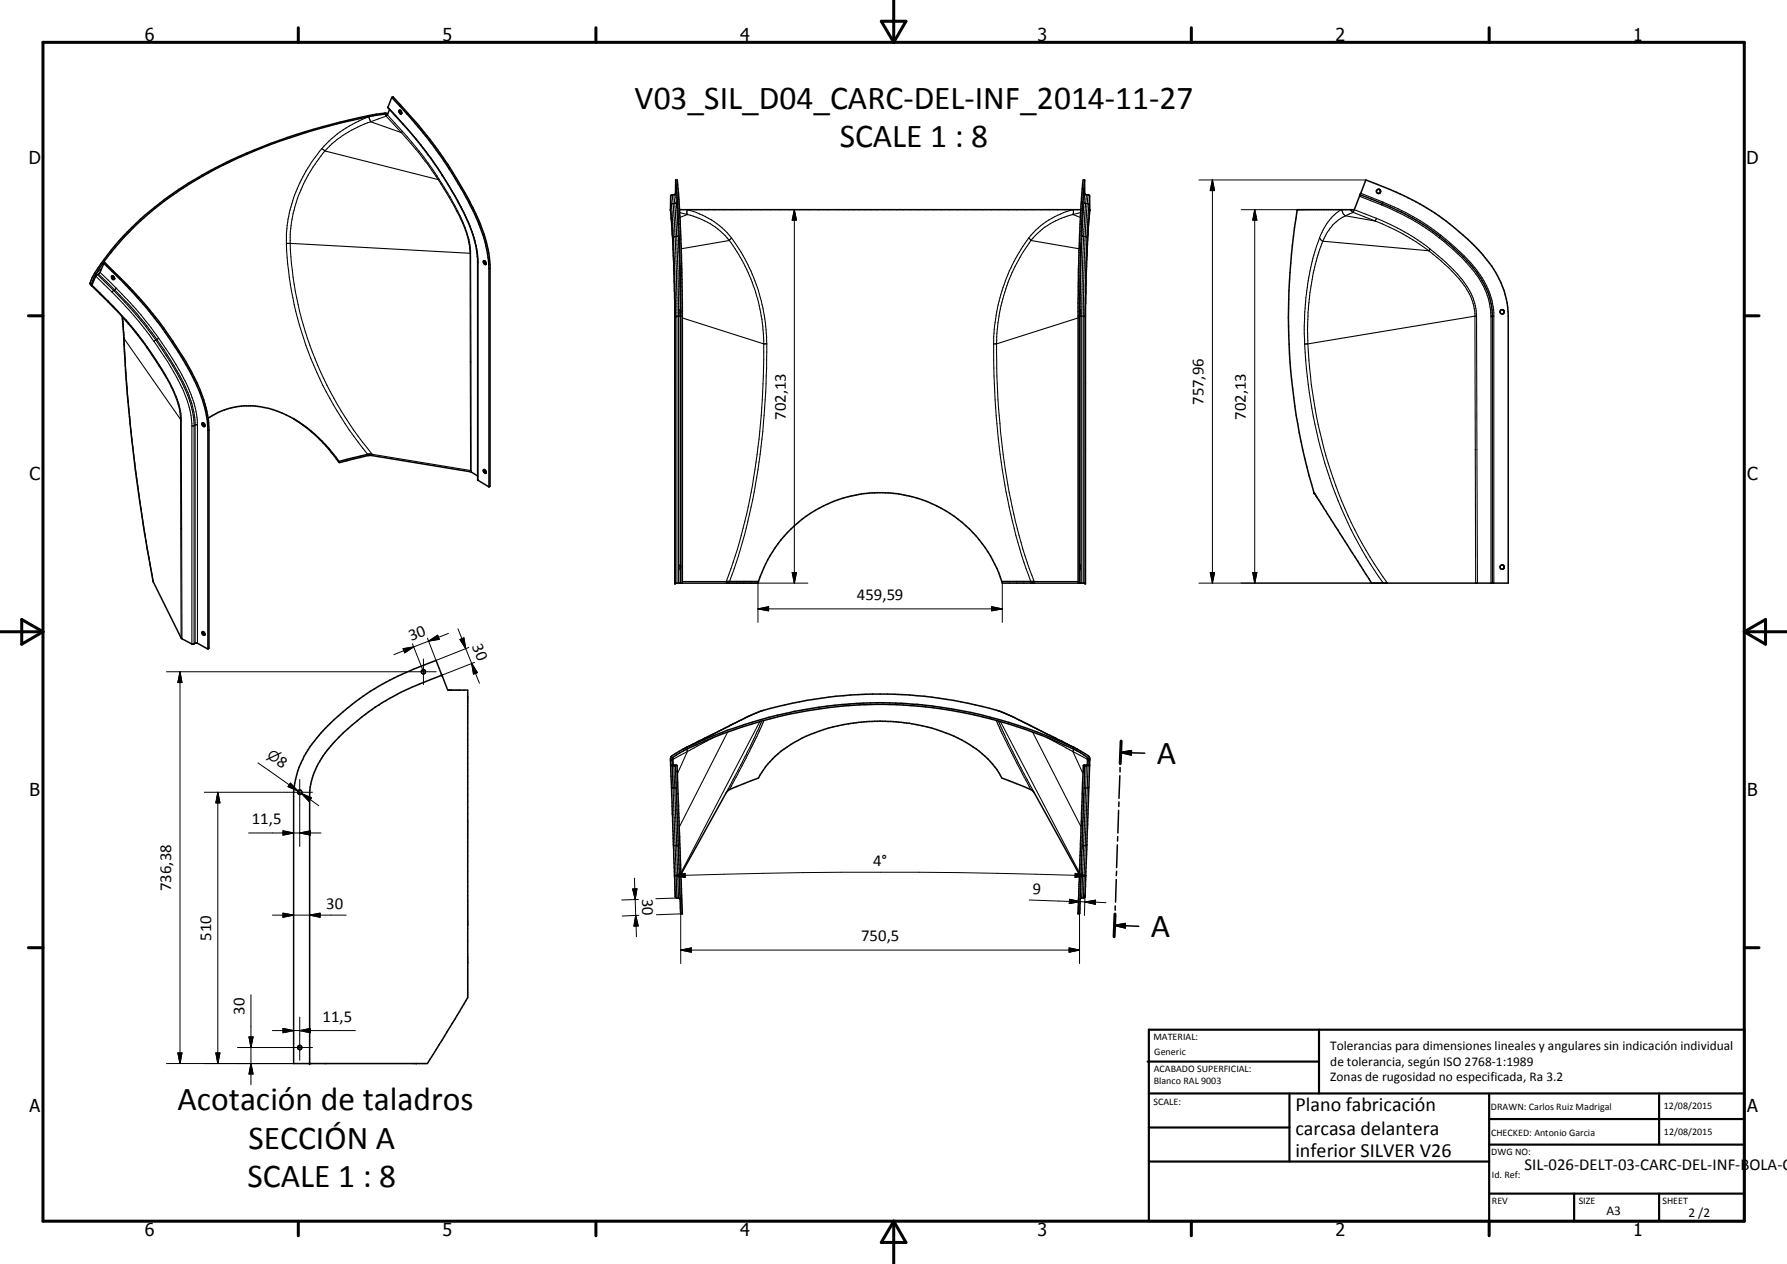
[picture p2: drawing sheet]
<svg xmlns="http://www.w3.org/2000/svg" width="420mm" height="297mm" viewBox="0 0 420 297" stroke-linecap="round" stroke-linejoin="round" font-family="sans-serif">
<g fill="none" stroke="#000" stroke-width=".35">
<path d="M91.2 26.8l-.4-.2a6.8 6.8 0 0 0-3.3 .4 135.4 135.4 0 0 0-41 14.8 67.4 67.4 0 0 0-24.9 23.5l-.4 1.2 .4 .7a92.5 92.5 0 0 1 13 14.5l4.5 7.1M91.6 25.7l-.5 1.3-.2-.1a3.5 3.5 0 0 0-2.3 .2 148.4 148.4 0 0 0-27.3 7.8 87.8 87.8 0 0 0-32.2 20.9 41.8 41.8 0 0 0-7.3 10.2l-.2 .5 .1 .2M92.1 22.9l-.9 2.4 4.8 5.2 4.1 5.1a91.5 91.5 0 0 1 6.9 10.5l2 3.8a28.7 28.7 0 0 1 3.3 10.9v52l2.7 1.6M92.1 22.9l.3-.2a100.5 100.5 0 0 1 20.8 30.6 28.7 28.7 0 0 1 2 8.8v52.2l-.2 .1M92.1 22.9a98.1 98.1 0 0 1 20.8 30.6 27.6 27.6 0 0 1 2.1 9.6v51.3M93.9 25.9a.47 .47 0 0 1 .5 .3 .47 .47 0 0 1-.2 .6l-.4-.5zM94.1 25.9l.4 .7M158.9 42.3h.3l.5 5.1 .6 18.2 .1 71.4M158.9 42.3l.6 9.7 .6 19.2v65.8M158.9 42.3l-.1 3.1-.2 .4h-.7l-.2 .3-.1 3.2 .7 8.7 .4 12.7v66.3h19.5a30 30 0 0 1 28.7-21.2 30 30 0 0 1 28.8 21.2h19.5v-65.2l.4-13.3 .6-9.2v-3.3l-.2-.2h-.7l-.3-.4v-3.1M159 44.5v1zM159.8 49.3h94.3"/>
<path d="M254.9 44.5v1M255 42.3h-.3l-.4 4.2-.7 16.7-.1 73.8M255 42.3l-.7 9.7-.4 13.6-.1 71.4M305 49.3h13.4l2.7-7a64.3 64.3 0 0 1 20.9 11.2 37.4 37.4 0 0 1 10.9 13l.7 1.8 .8 2.9 .2 3.1v62.7h-32.1l-13.4-20.9a135.5 135.5 0 0 1-6.2-41.5 160.6 160.6 0 0 1 2.1-25.3zM319.8 45.8h.1M319.8 45.8a63.5 63.5 0 0 1 18.8 9.8 41 41 0 0 1 9.9 10.4 16.3 16.3 0 0 1 2.4 8.3v62.7M324.2 44.5h.2M324.4 44.5l.2 .3M324.4 44.6l-.4-.1-.4 .3a.5 .5 0 0 0 .2 .6 .5 .5 0 0 0 .6-.1l.2-.4M324.4 44.6l.2 .3M324.6 44.8l-.1 .5-.3 .2M21.2 66.6v.1"/>
<path d="M24.4 61.9l-.9 2.1-.9 .8-1 2.2-.4-.3M24.4 61.9l.3-.2a101.3 101.3 0 0 1 15.9 18.5l2.3 3.5a39 39 0 0 1 6.2 15.6v53l-.2 .2M24.4 61.9a94.2 94.2 0 0 1 22 28.9l1.8 5.1a19.3 19.3 0 0 1 .7 5.3v51.3M26.2 64.9l.3-.1 .4 .4a.33 .33 0 0 1-.1 .5 .33 .33 0 0 1-.5-.3zM26.5 64.8l.1 .5 .4 .2M26.8 65.3l.2 .2M28.7 74.4l.1 .6a451.6 451.6 0 0 0 3.3 37.3l1.9 13 2.1 11.5 6.6 13.2 2.7 1.4 .6-.3 .4 .1 2.5 1.3M113.7 61.3a.52 .52 0 0 1 .5 .3 .52 .52 0 0 1-.1 .6 .63 .63 0 0 1-.4-.9zM113.9 61.3l.1 .4 .3 .3M160 72.8v1M160 72.8v.9M253.9 72.8v1"/>
<path d="M353.2 72.8l.4 .2v.6M353.5 73.7l-.3 .1M353.6 73.1a.5 .5 0 0 0-.7-.3 .5 .5 0 0 0 0 .8 .5 .5 0 0 0 .7-.2v-.2M47.6 99.4a.57 .57 0 0 1 .5 .8h-.3l-.2-.3zM47.7 99.4l.1 .4 .4 .3M48.9 98.3a18 18 0 0 1 19.4-.3 33.8 33.8 0 0 1 11.4 10.5M68.9 98.3a37.4 37.4 0 0 1 10.9 10.4M79.7 108.5l.1 .2M79.8 108.7l6.6-1.6 .8-.1 23.4 3.9 1.7 .9M87.5 106.8a4.9 4.9 0 0 0-2.8 .4l-5 1.3M113.7 110.4a.53 .53 0 0 1 .5 .3 .53 .53 0 0 1-.1 .6 .66 .66 0 0 1-.4-.9zM113.9 110.4l.2 .5 .2 .1"/>
<path d="M308.9 115.8h.1M160 132.8v1M160 132.8v.9M170.8 136.7h7.5M235.5 136.7h7.7M253.9 132.8v1M353.2 132.8l.3 .1M353.6 133v.1M353.6 133.2v.1M353.6 133.4a.51 .51 0 0 1-.8 .2 .51 .51 0 0 1 .2-.9 .51 .51 0 0 1 .7 .6l-.2 .3-.3 .2M47.6 148.5a.46 .46 0 0 1 .5 .2 .46 .46 0 0 1-.2 .6l-.4-.5zM47.7 148.4l.1 .5 .4 .2"/>
<path d="M103.9 158.7a66.7 66.7 0 0 0-17.3 8.6 45.1 45.1 0 0 0-11 10.9 16.7 16.7 0 0 0-2.8 8.2v63.5M77.5 170.1a61 61 0 0 1 22.4-13.9l2.6-1 2.8 7h4.7v72.2l-9.5 15.5h-31.5v-63.8a24 24 0 0 1 7.5-14.9zM157.6 178.6l.1-.5a11.7 11.7 0 0 1 3.9-2.5 104.1 104.1 0 0 1 68.9-7.7 108.7 108.7 0 0 1 23.7 8.7 4 4 0 0 1 1.9 1.3l.1 .7M157.6 178.6l.1 1.2M157.6 178.6h.4M157.7 179.8h.1M157.7 179.8l.2 5.2M157.7 179.8l.4 .2M158 178.6l.1 1.1 1.1 .2 1.2 34.9h-.3l-.1-1.4-1.1-32.1M158 178.6l.1-.5 .9-.6a99.3 99.3 0 0 1 31.2-10.5 103.7 103.7 0 0 1 63.9 9.9l1.6 1.1 .2 .6M158.1 180h.7l.1 1.3M158.1 180l.2 5.2-.4-.2"/>
<path d="M160.7 176l9.9-5a50 50 0 0 1 17.4-6.1 98.7 98.7 0 0 1 48 2.6l17.2 8.5M255.8 179.7h.1M255.8 179.7l-1.1 .2v1.4M255.9 178.6h.3M255.9 178.6l-.1 1.1M256.2 179.8h.1M256.2 179.8l-1.1 .2-.1 1.3M256.2 178.6l-1.1 31.9-.1 .4-.9 .2-.2 .3M263.5 176.8l2.5-.4v1zM263.5 176.8l5.6 .2M263.6 174.2l-.2 5.3M157.9 185l.9 25.8 1 .3 .1 .3"/>
<path d="M158.9 181.3h.3M254.7 181.3l-1.2 33.5h.3l.1-1 1.1-32.5M254.7 181.3h.3M262.7 198.5l-.2 5.4M262.8 196.6v1.1M263 190.4l-.2 5.3M263.1 188.5l-.1 1M263.3 182.3l-.2 5.3M263.3 180.3v1.1M160.1 205.5l10.8-19.4 .6-.6 6.8-2.7a24 24 0 0 1 13.2-10.6 44.2 44.2 0 0 1 16-2.7 40 40 0 0 1 22.1 6.5 19.5 19.5 0 0 1 5.9 6.8l3.5 1.3a12.1 12.1 0 0 1 3.8 1.7l11 19.7M262.1 217.5l2.5-.5v1.1zM262.1 217.5l5.6 .2"/>
<path d="M262.2 214.8l-.3 5.3M262.2 212.9v1M262.5 206.7l-.2 5.3M262.5 204.7v1.1"/>
<circle cx="99.6" cy="157.9" r=".5"/>
<circle cx="70.5" cy="186.2" r=".52"/>
<circle cx="70.5" cy="246.2" r=".5"/>
</g>
<g fill="#000">
<circle cx="157.6" cy="49.3" r=".18"/>
<circle cx="159" cy="45.5" r=".18"/>
<circle cx="159" cy="44.5" r=".18"/>
<circle cx="254.9" cy="45.5" r=".18"/>
<circle cx="254.9" cy="44.5" r=".18"/>
<circle cx="256.2" cy="49.3" r=".18"/>
<circle cx="305" cy="49.3" r=".18"/>
<circle cx="160" cy="73.8" r=".18"/>
<circle cx="160" cy="72.8" r=".18"/>
<circle cx="253.9" cy="72.8" r=".18"/>
<circle cx="253.9" cy="73.8" r=".18"/>
<circle cx="308.9" cy="115.8" r=".18"/>
<circle cx="158.7" cy="137" r=".18"/>
<circle cx="158.8" cy="137" r=".18"/>
<circle cx="160" cy="132.8" r=".18"/>
<circle cx="160" cy="133.8" r=".18"/>
<circle cx="253.9" cy="132.8" r=".18"/>
<circle cx="253.9" cy="133.8" r=".18"/>
<circle cx="255.1" cy="137" r=".18"/>
<circle cx="255.2" cy="137" r=".18"/>
<circle cx="103.9" cy="158.7" r=".18"/>
<circle cx="158" cy="178.6" r=".18"/>
<circle cx="255.9" cy="178.6" r=".18"/>
<circle cx="72.8" cy="249.9" r=".18"/>
</g>
<g fill="none" stroke="#000" stroke-width=".25">
<path d="M75.6 35a36.7 36.7 0 0 0-6.6 11.5l-1 3.6a26.8 26.8 0 0 0-.7 7.2M75.6 35l.8 .5M76.4 35.5l26.6 6.7M76.4 35.5a37 37 0 0 0-4.7 7 31.4 31.4 0 0 0-2.8 7.7l-.6 4.2-.1 2.8M86.7 27.4l.5 1.2M86.7 27.4a27.5 27.5 0 0 0-11.1 7.6M86.8 27.4h-.1M87.2 28.6l7.1 2.6M87.2 28.6a25.5 25.5 0 0 0-10.8 6.9M90.5 26.8l.3 .5M90.8 27.3l.2-.3 3.6 3.9M90.8 27.3l-3.6 1.3"/>
<path d="M90.8 27.3l3.5 3.9M91.2 25.2l3.5 3.9M94.3 31.2l4 4.5 4.7 6.5M94.6 30.9a77.7 77.7 0 0 1 8.6 11.2M94.6 30.9l-.3 .3M94.7 29.1v.1M94.7 29.1a84.9 84.9 0 0 1 9.3 12M96 26.7l-.3 .1M105.9 39.5l-.3 .2M67.3 57.3a83.1 83.1 0 0 0 19.1 49.5v.3M68.2 57.2l42.3 2.3M68.2 57.2a82.2 82.2 0 0 0 19.3 49.6"/>
<path d="M68.2 57.2l-.9 .1M103 42.2l1.3 2.1a40.2 40.2 0 0 1 5.9 12.6l.3 2.6M103.2 42.1a46.8 46.8 0 0 1 7.2 14.8l.2 2.7M103.2 42.1l-.2 .1M104 41.1h.1M104 41.1a64.5 64.5 0 0 1 7 13.4l1 3.3 .4 3.2v51.9M110.5 59.5l.1 .1M110.5 59.5l.1 51.1M110.6 59.6l.2 51M157.6 49.3l.2 2M157.7 46.1l.2 2.1M157.8 51.3l.5 7.2"/>
<path d="M157.8 51.3v.1M157.9 48.2l.4 7.7M158.1 45.8l.2 2M158.3 58.5h.1M158.3 47.8l.4 7.8M158.3 58.5l.4 12.2v66.3M158.3 47.8l-.3 .1-.1 .3M158.3 47.8h.4M158.3 55.9l.5 14.8v66.3M158.4 45.8l.3 2M158.7 47.8l.5 8.7 .3 14.2v66.3M158.7 55.6l.5 14.4v67"/>
<path d="M158.7 55.6l-.4 .3M158.8 45.4l.2 2.1M159 44.4h.4M159 47.5l.5 7.9-.8 .2M159 47.5l-.3 .3M159.5 55.3l.4 14.6v67.1M159.5 52.7h.4M159.8 50l1.8 .4M161.5 49.3h.1M161.6 49.3a19.7 19.7 0 0 1 10.4 6.6M161.6 49.3v1.1M161.6 50.4a17.5 17.5 0 0 1 9.9 6.1"/>
<path d="M161.6 50.4l-1.8 .7M171.5 56.5a41.5 41.5 0 0 1 6.8 14.5 45 45 0 0 1 1.3 9 163.7 163.7 0 0 1-6.7 50.6l-2.1 6.1M171.5 56.5l-11.3 2M172 55.9a42.6 42.6 0 0 1 8.3 24.9M172 55.9l-.5 .6M241.9 55.9a42.6 42.6 0 0 0-8.3 23.3 167.5 167.5 0 0 0 6.6 51.4l2.1 6.1v.3M241.9 55.9l.5 .6M242.4 56.5l11.3 2M242.4 56.5a41.2 41.2 0 0 0-8.1 24.3M252.3 50.4l1.7 .7M252.3 50.4a17.8 17.8 0 0 0-9.9 6.1M252.3 49.3h.1"/>
<path d="M252.3 49.3v1.1M252.3 49.3a19.6 19.6 0 0 0-10.4 6.6M253.9 52.7h.4M254.1 50l-1.8 .4M254.4 55.3l-.5 16.1v65.6M254.5 44.4h.3M254.9 47.5l-.5 7.9 .8 .2M254.9 47.5l.1 .3h.3M255 45.4l-.1 2.1M255.2 55.6l.4 .3M255.2 55.6l-.5 15.8v65.6M255.3 47.8h.3"/>
<path d="M255.3 47.8l-.8 13.7-.2 11.4v64.1M255.4 45.8l-.1 2M255.6 55.9l-.5 17v64.1M255.6 58.5h.1M255.6 58.5l-.4 13.3v65.2M255.6 47.8l-.4 7.8M255.6 47.8l.4 .4M255.8 45.8l-.2 2M256 48.2l-.4 7.7M256.1 51.3l-.5 7.2M256.1 51.3v.1M256.2 46.1l-.2 2.1"/>
<path d="M256.2 49.3l-.1 2M310.2 55.9a65.5 65.5 0 0 0-3.5 25M310.2 55.9l.8 .8M311 56.7a60.7 60.7 0 0 0-3.5 24.1M311 56.7l24.9 2.2M315.4 49.3a12.6 12.6 0 0 0-5.2 6.6M315.5 49.3v.2a1.53 1.53 0 0 0 .8 1.2M316.3 50.7a10.3 10.3 0 0 0-5.3 6M316.3 50.7l7.1 1.2M317.4 49.3l.8 .6M318.2 49.9l-1.9 .8M318.2 49.9l.2-.6 5.2 2"/>
<path d="M318.2 49.9l5.2 2M319.6 46.1l5.3 2.1M319.9 45.4l5.3 2.1M323.4 51.9a55.1 55.1 0 0 1 12.5 7M323.6 51.3a48 48 0 0 1 12.6 7.2M323.6 51.3l-.2 .6M324.9 48.2a52 52 0 0 1 22.9 17.3 16.3 16.3 0 0 1 2.8 8.8M325.2 47.5l-.3 .7M325.2 47.5l5.3 2.5a51.6 51.6 0 0 1 8.3 5.3M335.9 58.9a35.3 35.3 0 0 1 9.3 9.7 11.9 11.9 0 0 1 1.6 5.7M336.2 58.5a32.9 32.9 0 0 1 9.4 9.9 13.5 13.5 0 0 1 1.6 5.9M336.2 58.5l-.3 .4"/>
<path d="M338.6 55.6l-.2 .3M338.8 55.3l-.2 .3M338.8 55.3a37.4 37.4 0 0 1 10.7 11.9l1.3 3.5 .4 2.8v63.5M21.6 67.2v-.2a89.7 89.7 0 0 1 12 13.1l1.1 1.5M21.6 66.5l.1 .2M22.5 64.9l3.9 3.8M22.9 64.5l3.8 3.7M23.1 64.4l3.9 3.7M23.5 64l3.8 3.7M23.8 63.2l-1.2 1.1v.5M25.4 70.7v.2M26.4 68.7a86.1 86.1 0 0 1 9.8 11.6"/>
<path d="M26.5 64.8l.4 .7M26.6 64.9l.2 .4M26.7 68.2l-.3 .5M26.7 68.2l5.8 6.3 4.1 5.4M27 68.1a92.7 92.7 0 0 1 8.2 9.3l1.7 2.4M27 68.1l-.3 .1M27.3 67.7l-.3 .4M27.3 67.7l5.9 6.3 4.1 5.5M28.5 65.5l-.2 .2M28.8 74.5l.4 5M29.1 79.3l.1 .2M29.2 79.5l13.2 19.1"/>
<path d="M29.2 79.5a447 447 0 0 0 2.2 27.5l2.1 14.8 2.6 15M36.6 79.9l1.7 2.4a40.9 40.9 0 0 1 7.1 15.2l.2 1.9v51.9M36.6 79.9l-.4 .4M36.9 79.8a57.3 57.3 0 0 1 8 14.4 18.7 18.7 0 0 1 1 5.1v51.9M36.9 79.8l-.3 .1M37.3 79.5l-.4 .3M37.3 79.5a51.1 51.1 0 0 1 8.7 16.6l.4 3.8M39.1 78l-.2 .1M112.3 61.4l.1 .2M115.2 63l-.2 .1M158.7 74.3h.1M158.8 74.3h.1"/>
<path d="M158.8 74.3h1.1M159.1 74.3h.1M160.1 74.3h.3M160.4 74.7l19.2 6.1h.7M253.5 74.3h.3M253.5 74.7l-19.2 6.1M253.9 74.3h1.2M255.1 74.3h.1M255.2 74.3h.1M346.8 74.3h.4M346.8 74.3l.2 62.7M346.8 74.3l-39.3 6.5"/>
<path d="M347.2 74.3l.2 62.7M350.6 74.3h.6M350.6 74.3v62.7M350.6 74.3h.1M350.8 74.3h.1M350.9 74.3h.1M34.6 81.7h.1M34.7 81.6a49.3 49.3 0 0 1 7 12.3 13.5 13.5 0 0 1 .9 4.9M34.7 81.6l-.1 .1M36.2 80.3a55.9 55.9 0 0 1 7.9 14.1l.8 3.2 .2 1.9v51.8M39.1 88.8a20.8 20.8 0 0 1 3.3 9.8M42.4 98.6l.2 .2"/>
<path d="M42.4 98.6l.2 51.3M42.6 98.8l.2 51.3M46.4 99.9l-1.3 .2M46.4 99.9v51.3M180.3 80.8a167.9 167.9 0 0 1-6.7 49.8l-2.1 6.1v.3M233.6 80.8h.7M234.3 80.8a168.8 168.8 0 0 0 6.7 49.8l2.2 6.1M306.7 80.9a107.5 107.5 0 0 0 15.5 51.6l3 4.5M307.5 80.8l-.8 .1M307.5 80.8a104.9 104.9 0 0 0 15.6 51.7l3.1 4.5M49.1 101l-.2 .2M87.5 106.8l23.1 3.8"/>
<path d="M87.5 106.8v.3M110.6 110.6v.3M110.6 110.6h.2M110.8 110.6v.3M160.4 136.7h10.4M170.8 136.7v.3M243.2 136.7h10.3M243.2 136.7v.3M158.2 178l.1 .4M158.3 178.4l-.3 .2M158.3 178.4v1.4M158.4 179.9l.7 18.8"/>
<path d="M161.4 175.6h.1M161.5 176l.1 .6M161.6 176.6l-3.3 1.8M161.6 176.6l-2.3 5.2M167.7 173.4l-6.1 3.2M171.1 172l-11.4 22.4M171.9 170.4l-10.3 5.2M171.9 170.4l-.2 .1M178.6 169.6l-18.5 35.5M179.1 169.5l-2.8 6.1-5.5 10.7M179.5 166.9l-2.8 1.1-4.8 2.4M179.7 169.3l-4.3 8.9-3.9 7.3"/>
<path d="M234.3 169.3l2.1 4.7 5.9 11.5M234.3 166.9l2.9 1.1 4.8 2.4M234.8 169.5l2.3 5.1 6.1 11.7M235.2 169.6l18.6 35.5M242 170.4l10.3 5.2M242 170.4l.2 .1M242.8 172l11.4 22.4M246.2 173.4l6.1 3.2M252.3 176.6l3.3 1.8M252.3 176.6l2.3 5.2M252.4 176l-.1 .6M252.5 175.6h.1"/>
<path d="M255.4 179.9l-.6 18.8M255.6 178.4l.3 .2M255.6 178.4v1.4M255.7 178l-.1 .4M255.8 180l-.6 18.8M158.3 198.5l.4 .3M158.7 198.8l.5 12.2M159 185.3l-.7-.1 .4 13.6M159 186.6h.4M159.1 198.7l.4 12.3M159.1 198.7l.4 .2M159.1 198.7l-.4 .1"/>
<path d="M254.5 186.6h.3M254.8 198.7l-.5 12.3M254.8 198.7l-.4 .2M254.8 198.7l.4 .1M255.2 198.8l-.5 12.2M255.6 198.5l-.4 .3M256 185l-1.1 .3M159.5 201h.4M253.9 201h.4"/>
</g>
<g fill="none" stroke="#000" stroke-width=".71">
<path d="M10.1 9.9h400v277.1h-400zM70.1 6.5v3.4M140.1 6.5v3.4M207.2 5h5.8l-2.9 4.9zM210.1 0v9.9M280.1 6.5v3.4M350.1 6.5v3.4M6.7 74.2h3.4M410.1 74.2h3.5M.1 148.5h10M5.1 145.6l5 2.9-5 2.9zM410.1 148.5h10"/>
<path d="M410.1 148.5l5-2.9v5.8zM263.6 174.2l-.2 5.3M262.2 214.8l-.3 5.3M6.7 222.7h3.4M410.1 222.7h3.5M70.1 287v3.4M140.1 287v3.4M210.1 287v10M210.1 287l2.9 5h-5.8zM280.1 287v3.4M350.1 287v3.4"/>
</g>
<g fill="none" stroke="#000" stroke-width=".51">
<path d="M269.8 249.5h40.3M270.1 242h140v45h-140zM270.1 257h140M303.2 257v16M310.1 242v15M350.1 257v30M390.1 257v12M270.1 265h33.1M270.1 273h80M350.1 269h60M350.1 263h60M350.1 280.5h60"/>
<path d="M370.1 280.5v6.5M390.1 280.5v6.5"/>
</g>
<g fill="#000">
<path d="M186.8 49.3l.5 2.4h-1zM285.1 42.3l.5 2.5h-1zM295 49.3l.5 2.4h-1zM186.3 134.5h1l-.5 2.5zM284.6 134.5h1l-.5 2.5zM294.5 134.5h1l-.5 2.5zM94.8 152.4l2.5-.4-2.1 1.4zM100.8 150.7l2.1-1.4 .4 .9zM108.2 150.3l.9-.4 .4 2.5zM110.9 155.9l1.4 2.2-1 .3zM178.2 143.1l2.5-.5v1zM233.2 142.6l2.5 .5-2.5 .5z"/>
<path d="M42.3 157.9l.5 2.5h-1zM263.5 176.8l2.5-.4v1zM51.2 186.2l.5 2.5h-1zM66.5 195.2l2.5 .5-2.5 .6zM68.3 184l1.8 1.9-2.4-1zM70.5 195.7l2.5-.5v1.1zM70.9 186.5l2.3 1-.6 .8zM66.5 214.6l2.5 .5-2.5 .5zM72.8 215.1l2.5-.5v1zM148.7 208.9h1.1l-.5 2.5zM149.5 215.1l.6 2.5h-1.1zM158.6 205.8l2.5-.6v1z"/>
<path d="M251.5 211.3l2.4 .6-2.5 .4zM252.8 205.2l2.5 .6-2.5 .4zM255.1 212l2.5-.5-.1 1zM262.1 217.5l2.5-.5v1.1zM160.1 223.3l2.4-.5v1zM251.4 222.8l2.4 .5-2.4 .5zM41.8 247.4h1l-.5 2.5zM50.7 247.4h1l-.5 2.5zM58.5 243.7h1l-.5 2.5zM59 249.9l.5 2.5h-1zM66.5 241.7l2.5 .5-2.5 .5zM70.5 242.2l2.5-.5v1z"/>
</g>
<g fill="none" stroke="#000" stroke-width=".24">
<path d="M186.8 49.3l.5 2.4h-1zM186.8 49.3v87.7M281.9 42.3h39.2M285.1 42.3l.5 2.5h-1zM285.1 42.3v94.7M291.8 49.3h13.2M295 49.3l.5 2.4h-1zM295 49.3v87.7M170.8 137h19.1M178.2 137v9.3M186.3 134.5h1l-.5 2.5zM235.7 137v9.3"/>
<path d="M281.9 137h44.3M284.6 134.5h1l-.5 2.5zM294.5 134.5h1l-.5 2.5zM39.1 157.9h63.5M42.3 157.9l.5 2.5h-1zM42.3 157.9v92M94.8 152.4l2.5-.4-2.1 1.4zM97 151.3l2.5 6.3M97.3 152l-4.7 1.8M99.6 154.9v6M100.5 149.9l2 5.3 7.7-3.1M100.8 150.7l2.1-1.4 .4 .9z"/>
<path d="M100.8 150.7l-3.5 1.3M105.4 148.8l-4.6 1.9M107.7 147.8l1.8 4.6M108.2 150.3l.9-.4 .4 2.5zM109.5 152.4l1.4 3.5M110.9 155.9l1.4 2.2-1 .3zM110.9 155.9l1.8 4.7M111.6 155.7l-7.7 3M178.2 143.1l2.5-.5v1zM178.2 143.1h57.5M233.2 142.6l2.5 .5-2.5 .5zM60.7 179.3l9.4 6.6"/>
<path d="M48 186.2h25.5M51.2 186.2l.5 2.5h-1zM51.2 186.2v63.7M58.5 195.7h17M66.5 195.2l2.5 .5-2.5 .6zM68.3 184l1.8 1.9-2.4-1zM70.5 195.7l2.5-.5v1.1zM70.5 183.2v15.7M70.9 186.5l2.3 1-.6 .8zM70.9 186.5l4.1 2.9M64 215.1h17.4M66.5 214.6l2.5 .5-2.5 .5z"/>
<path d="M72.8 215.1l2.5-.5v1zM148.7 208.9h1.1l-.5 2.5zM149.2 206.4l.4 13.7M149.5 215.1l.6 2.5h-1.1zM150.1 211.4l-3.9 .1M150.2 215.1l-3.9 .2M154.3 215l5.8-.2v11.6M158.6 205.8l2.5-.6v1zM158.6 205.8a1402.4 1402.4 0 0 1 96.7 0M159.2 211l-5 .2M242 211.5l11.9 .4M251.5 211.3l2.4 .6-2.5 .4z"/>
<path d="M252.8 205.2l2.5 .6-2.5 .4zM253.8 214.8v11.6M253.9 211.9l1.2 .1M255.1 212l2.5-.5-.1 1zM255.1 212l4.9 .1M255.1 210.7l-.1 4.4M59 233.8v21.1M70.5 239v10.2M160.1 223.3l2.4-.5v1zM160.1 223.3h93.7M251.4 222.8l2.4 .5-2.4 .5zM39.1 249.9h29.9"/>
<path d="M41.8 247.4h1l-.5 2.5zM50.7 247.4h1l-.5 2.5zM55.8 246.2h17.7M58.5 243.7h1l-.5 2.5zM59 249.9l.5 2.5h-1zM64 242.2h19.6M66.5 241.7l2.5 .5-2.5 .5zM70.5 242.2l2.5-.5v1z"/>
</g>
<g font-size="7.9">
<text x="149.2" y="25.6">V03_SIL_D04_CARC-DEL-INF_2014-11-27</text>
<text x="197.4" y="34.6">SCALE 1 : 8</text>
<text x="272" y="179.6">A</text>
<text x="270.6" y="220.3">A</text>
<text x="41.8" y="260.9">Acotación de taladros</text>
<text x="58.4" y="269.9">SECCIÓN A</text>
<text x="58.2" y="278.9">SCALE 1 : 8</text>
</g>
<g font-size="4.7">
<text x="304.6" y="261.2">Plano fabricación</text>
<text x="304.6" y="266.6">carcasa delantera</text>
<text x="304.6" y="272">inferior SILVER V26</text>
</g>
<g font-size="4.2">
<text x="34" y="9.6">6</text>
<text x="104" y="9.6">5</text>
<text x="174" y="9.6">4</text>
<text x="244" y="9.6">3</text>
<text x="314" y="9.6">2</text>
<text x="384" y="9.6">1</text>
<text x="6.8" y="38.7">D</text>
<text x="410.6" y="38.7">D</text>
<text x="7" y="112.9">C</text>
<text x="410.8" y="112.9">C</text>
<text x="7" y="187.1">B</text>
<text x="410.8" y="187.1">B</text>
<text x="7" y="261.4">A</text>
<text x="410.8" y="261.4">A</text>
<text x="34" y="290.4">6</text>
<text x="104" y="290.4">5</text>
<text x="174" y="290.4">4</text>
<text x="244" y="290.4">3</text>
<text x="314" y="290.4">2</text>
<text x="384" y="290.4">1</text>
</g>
<g font-size="3.9">
<text x="283" y="95.2" transform="rotate(-90 283 95.2)">757,96</text>
<text x="184.7" y="98.6" transform="rotate(-90 184.7 98.6)">702,13</text>
<text x="292.9" y="98.6" transform="rotate(-90 292.9 98.6)">702,13</text>
<text x="201.5" y="141">459,59</text>
<text x="96.6" y="150.6" transform="rotate(-21 96.6 150.6)">30</text>
<text x="110.9" y="151.8" transform="rotate(69 110.9 151.8)">30</text>
<text x="64.8" y="179.6" transform="rotate(35 64.8 179.6)">8</text>
<text x="59.2" y="193.7">11,5</text>
<text x="205.3" y="203.5">4°</text>
<text x="40.2" y="209.4" transform="rotate(-90 40.2 209.4)">736,38</text>
<text x="242.8" y="210" transform="rotate(2 242.8 210)">9</text>
<text x="76.7" y="213.5">30</text>
<text x="150.9" y="211.2" transform="rotate(88 150.9 211.2)">30</text>
<text x="49.7" y="221.1" transform="rotate(-90 49.7 221.1)">510</text>
<text x="202.5" y="221.2">750,5</text>
<text x="57.5" y="238.5" transform="rotate(-90 57.5 238.5)">30</text>
<text x="75.8" y="240.2">11,5</text>
<text x="358.5" y="275">SIL-026-DELT-03-CARC-DEL-INF-BOLA-C</text>
</g>
<text font-size="3.3" x="62.6" y="178" transform="rotate(35 62.6 178)">n</text>
<g font-size="3.1">
<text x="312.7" y="246.8">Tolerancias para dimensiones lineales y angulares sin indicación individual</text>
<text x="312.7" y="250.4">de tolerancia, según ISO 2768-1:1989</text>
<text x="312.7" y="254">Zonas de rugosidad no especificada, Ra 3.2</text>
<text x="377.7" y="285.6">A3</text>
<text x="397" y="285.9">2 /2</text>
</g>
<g font-size="2.4">
<text x="271.2" y="244.4">MATERIAL:</text>
<text x="271.3" y="252">ACABADO SUPERFICIAL:</text>
<text x="271.4" y="247.9">Generic</text>
<text x="271.3" y="254.6">Blanco RAL 9003</text>
<text x="271.2" y="259.7">SCALE:</text>
<text x="350.6" y="260.8">DRAWN: Carlos Ruiz Madrigal</text>
<text x="391.2" y="260.6">12/08/2015</text>
<text x="350.6" y="267">CHECKED: Antonio Garcia</text>
<text x="391.2" y="266.7">12/08/2015</text>
<text x="350.6" y="271.4">DWG NO:</text>
<text x="350.8" y="276.9">Id. Ref:</text>
<text x="350.8" y="282.8">REV</text>
<text x="371.2" y="282.9">SIZE</text>
<text x="390.9" y="282.9">SHEET</text>
</g>
</svg>
